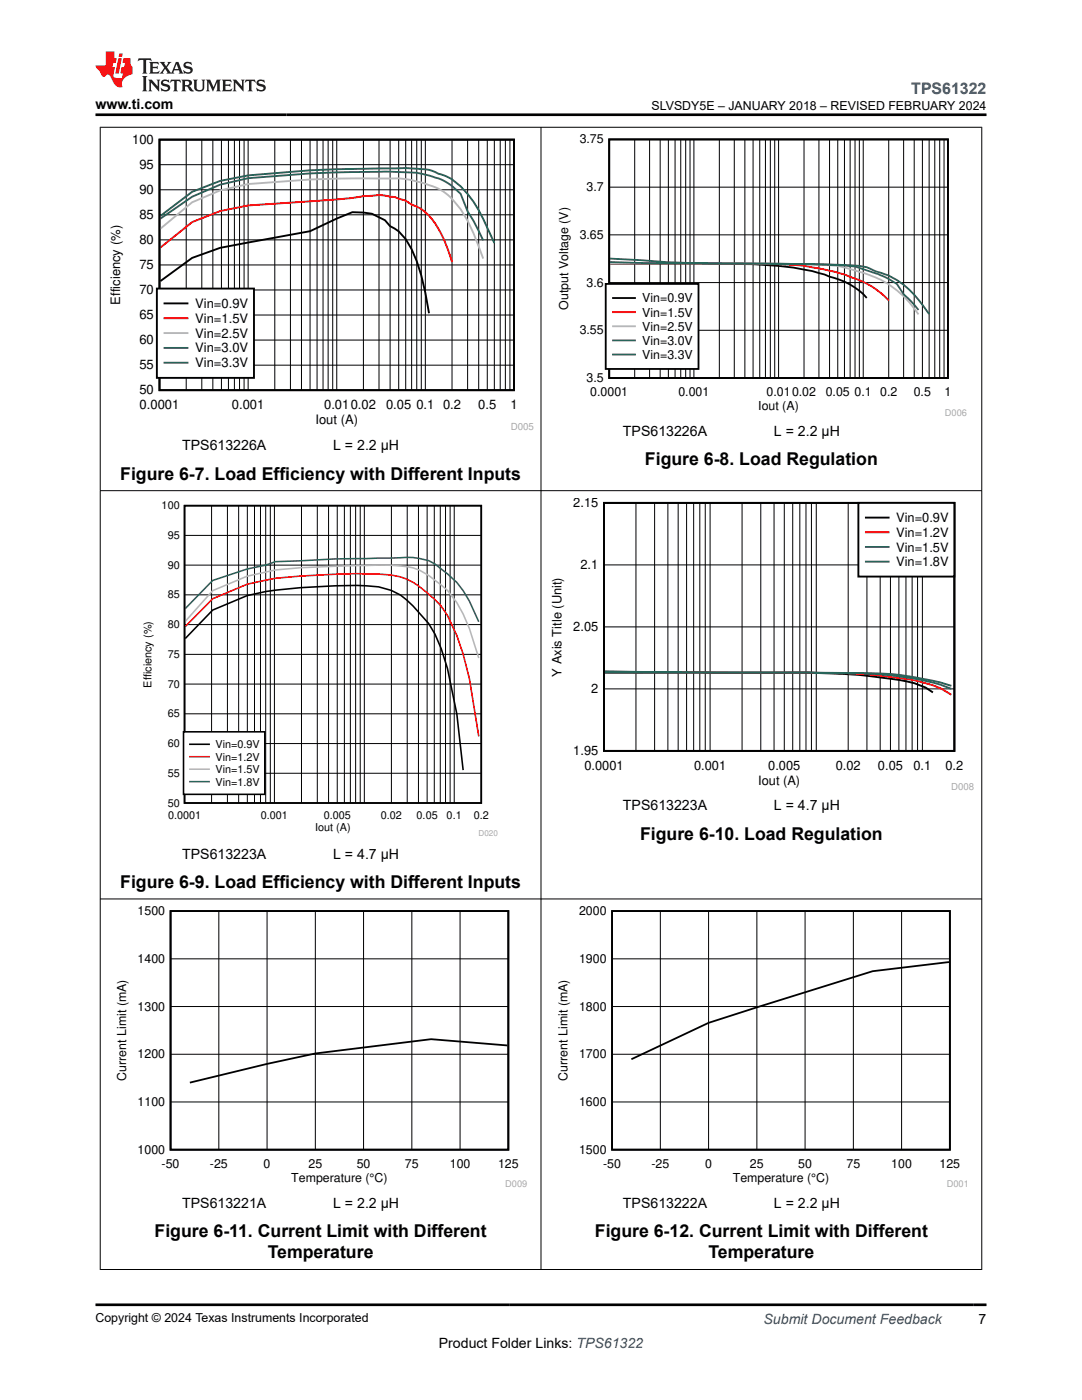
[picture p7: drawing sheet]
<svg xmlns="http://www.w3.org/2000/svg" width="216mm" height="279mm" viewBox="0 0 216 279" stroke-linecap="round" stroke-linejoin="round" font-family="sans-serif">
<path d="M31.8 27.9h70.8v50h-70.8zM32 56.1l6.3-4.6 5.6-2 18-3.4 5.3-2.5 3.1-1.3 2.2 .1 1.7 .3 2.6 1.3 1 1.1a8.1 8.1 0 0 1 4.3 4.6 43.9 43.9 0 0 1 3.5 12.8" fill="none" stroke="#000" stroke-width=".38"/>
<g fill="none" stroke="#000" stroke-width=".2">
<path d="M31.8 37.9h70.8M31.8 32.9h70.8M37.2 27.9v50M40.3 27.9v50M42.5 27.9v50M44.2 27.9v50M45.6 27.9v50M46.8 27.9v50M47.8 27.9v50M48.7 27.9v50M49.5 27.9v50M54.8 27.9v50"/>
<path d="M58 27.9v50M60.2 27.9v50M61.9 27.9v50M63.3 27.9v50M64.5 27.9v50M65.5 27.9v50M66.4 27.9v50M67.2 27.9v50M72.5 27.9v50M75.6 27.9v50M77.8 27.9v50M79.6 27.9v50"/>
<path d="M81 27.9v50M82.1 27.9v50M83.2 27.9v50M84.1 27.9v50M84.9 27.9v50M90.2 27.9v50M93.3 27.9v50M95.5 27.9v50M97.2 27.9v50M98.6 27.9v50M99.8 27.9v50M100.8 27.9v50"/>
<path d="M101.7 27.9v50M31.8 57.9h70.8M31.8 52.9h70.8M31.8 47.9h70.8M31.8 42.9h70.8M31.8 72.9h70.8M31.8 67.9h70.8M31.8 62.9h70.8"/>
</g>
<path d="M32 49.4l6.3-5.1 5.6-2.2 5.6-1.1 17.7-1.2 8.4-.9 3.1 .4 2.3 .7 1.1 .8a10.3 10.3 0 0 1 5.9 5.8l.9 2.1 1.3 3.6" fill="none" stroke="#f00" stroke-width=".38"/>
<path d="M32 45.6l6.3-5.2 5.6-2.4 5.6-1.3a224.4 224.4 0 0 1 23-1.1h4.3a21.6 21.6 0 0 1 11.7 2.6l.4 .4a14.8 14.8 0 0 1 4.4 5.5l1.2 2.5 1.9 5" fill="none" stroke="#b8b8b8" stroke-width=".38"/>
<path d="M32 43.6l6.3-4.3 5.6-2.4 5.6-1.3a225.7 225.7 0 0 1 23-1.3h5.3a28.3 28.3 0 0 1 8.5 .9 10.2 10.2 0 0 1 3.9 1.9l1.7 1.6 1.4 3.5 1.2 1.9 1.9 3.9" fill="none" stroke="#295c75" stroke-width=".38"/>
<path d="M32 43.1l6.3-4.8 5.6-2.2 5.6-1.1a211.4 211.4 0 0 1 23-1.3l4.3-.1a47.2 47.2 0 0 1 8.8 .3l1.9 .8a10 10 0 0 1 5.8 4 27.5 27.5 0 0 1 3.9 6.7l1.4 3.1" fill="none" stroke="#286b48" stroke-width=".38"/>
<path d="M31.3 57.6h19.4v17.8h-19.4z" fill-rule="evenodd" fill="#fff"/>
<path d="M31.3 57.6h19.4v17.8h-19.4zM32.8 60.6h4.6" fill="none" stroke="#000" stroke-width=".38"/>
<path d="M32.8 63.5h4.6" fill="none" stroke="#f00" stroke-width=".38"/>
<path d="M32.8 66.5h4.6" fill="none" stroke="#b8b8b8" stroke-width=".38"/>
<path d="M32.8 69.4h4.6" fill="none" stroke="#295c75" stroke-width=".38"/>
<path d="M32.8 72.4h4.6" fill="none" stroke="#286b48" stroke-width=".38"/>
<path d="M111 26.8h81.9v56.2h-81.9z" fill-rule="evenodd" fill="#fff"/>
<path d="M121.6 27.8h67.5v47.6h-67.5zM121.7 52.6l28.6 .1a56.3 56.3 0 0 1 14.2 2.1l1 .4a13.9 13.9 0 0 1 7.4 4.3" fill="none" stroke="#000" stroke-width=".36"/>
<g fill="none" stroke="#000" stroke-width=".2">
<path d="M121.6 37.4h67.6M126.6 27.8v47.7M129.6 27.8v47.7M131.7 27.8v47.7M133.4 27.8v47.7M134.7 27.8v47.7M135.8 27.8v47.7M136.8 27.8v47.7M137.7 27.8v47.7M138.5 27.8v47.7M143.5 27.8v47.7M146.5 27.8v47.7"/>
<path d="M148.6 27.8v47.7M150.3 27.8v47.7M151.6 27.8v47.7M152.7 27.8v47.7M153.7 27.8v47.7M154.6 27.8v47.7M155.4 27.8v47.7M160.4 27.8v47.7M163.4 27.8v47.7M165.5 27.8v47.7M167.2 27.8v47.7M168.5 27.8v47.7"/>
<path d="M169.6 27.8v47.7M170.6 27.8v47.7M171.5 27.8v47.7M172.2 27.8v47.7M177.3 27.8v47.7M180.3 27.8v47.7M182.4 27.8v47.7M184.1 27.8v47.7M185.4 27.8v47.7M186.5 27.8v47.7M187.5 27.8v47.7M188.4 27.8v47.7"/>
<path d="M121.6 56.4h67.6M121.6 46.9h67.6M121.6 65.9h67.6"/>
</g>
<path d="M121.7 52.6h16.8a234.1 234.1 0 0 1 21.9 .4 40.3 40.3 0 0 1 13.2 3.9 16.1 16.1 0 0 1 3.7 3.1" fill="none" stroke="#f00" stroke-width=".36"/>
<path d="M121.7 52.5l38.7 .3a30.3 30.3 0 0 1 10.2 1.2 19.9 19.9 0 0 1 12.7 8.7" fill="none" stroke="#b8b8b8" stroke-width=".36"/>
<path d="M121.7 52.3l6.1 .2 37.7 .4a20.2 20.2 0 0 1 8.1 1.3l3 1.1 2.4 1.4 1.3 2 1.1 1.1 1.9 2.1" fill="none" stroke="#295c75" stroke-width=".36"/>
<path d="M121.7 51.6l16.8 .9 27 .3a43.4 43.4 0 0 1 7.4 .5l1.8 .8a14.6 14.6 0 0 1 8.6 5.7l2.1 2.9" fill="none" stroke="#286b48" stroke-width=".36"/>
<path d="M120.9 56.7h18.5v16.9h-18.5z" fill-rule="evenodd" fill="#fff"/>
<path d="M120.9 56.7h18.5v16.9h-18.5zM122.3 59.5h4.4" fill="none" stroke="#000" stroke-width=".36"/>
<path d="M122.3 62.3h4.4" fill="none" stroke="#f00" stroke-width=".36"/>
<path d="M122.3 65.1h4.4" fill="none" stroke="#b8b8b8" stroke-width=".36"/>
<path d="M122.3 67.9h4.4" fill="none" stroke="#295c75" stroke-width=".36"/>
<path d="M122.3 70.8h4.4" fill="none" stroke="#286b48" stroke-width=".36"/>
<path d="M28.3 99.3h71.4v68h-71.4z" fill-rule="evenodd" fill="#fff"/>
<path d="M36.8 100.9h59.2v59.4h-59.2zM37 127.4l5.4-5.6 6.9-2.9a75.3 75.3 0 0 1 17.5-2h6.3a12 12 0 0 1 9.3 4l3.1 3.5 1.3 2.1 1.2 3 1.3 3.9 1.9 9.1 1.2 11.2" fill="none" stroke="#000" stroke-width=".32"/>
<g fill="none" stroke="#000" stroke-width=".2">
<path d="M36.8 118.7h59.2M36.8 112.8h59.2M36.8 106.9h59.2M42.2 100.9v59.4M45.4 100.9v59.4M47.6 100.9v59.4M49.4 100.9v59.4M50.8 100.9v59.4M52 100.9v59.4M53 100.9v59.4M53.9 100.9v59.4M54.8 100.9v59.4"/>
<path d="M60.2 100.9v59.4M63.3 100.9v59.4M65.6 100.9v59.4M67.3 100.9v59.4M68.7 100.9v59.4M69.9 100.9v59.4M71 100.9v59.4M71.9 100.9v59.4M72.7 100.9v59.4M78.1 100.9v59.4M81.3 100.9v59.4M83.5 100.9v59.4"/>
<path d="M85.2 100.9v59.4M86.7 100.9v59.4M87.9 100.9v59.4M88.9 100.9v59.4M89.8 100.9v59.4M90.6 100.9v59.4M36.8 136.5h59.2M36.8 130.6h59.2M36.8 124.7h59.2M36.8 154.3h59.2M36.8 148.4h59.2M36.8 142.5h59.2"/>
</g>
<path d="M37 125l5.4-5.5 6.9-2.9 5.6-1.2a121.9 121.9 0 0 1 23.1-.6 12.7 12.7 0 0 1 7.5 3.8l2.5 2.4a38 38 0 0 1 5.7 14.4l1.8 11.6" fill="none" stroke="#f00" stroke-width=".32"/>
<path d="M37 124l5.4-6.1 6.9-2.9 5.6-1.3a190.8 190.8 0 0 1 25-.7 10.3 10.3 0 0 1 6.9 2.8 14.5 14.5 0 0 1 5.6 6.7l1.3 2.9 1.8 5.9" fill="none" stroke="#b8b8b8" stroke-width=".32"/>
<path d="M37 121.5l5.4-5.7 6.9-2.2 3.8-.8 1.8-.7 11.9-.6 11.2-.1a19.4 19.4 0 0 1 7.5 .5l1.3 .7a25.4 25.4 0 0 1 5.6 5.3l1.3 2.1 1.8 4.1" fill="none" stroke="#295c75" stroke-width=".32"/>
<path d="M36.6 146.1h16.2v12.4h-16.2z" fill-rule="evenodd" fill="#fff"/>
<path d="M36.6 146.1h16.2v12.4h-16.2zM37.9 148.5h3.8" fill="none" stroke="#000" stroke-width=".32"/>
<path d="M37.9 151h3.8" fill="none" stroke="#f00" stroke-width=".32"/>
<path d="M37.9 153.5h3.8" fill="none" stroke="#b8b8b8" stroke-width=".32"/>
<path d="M37.9 156h3.8" fill="none" stroke="#295c75" stroke-width=".32"/>
<path d="M109.6 99.3h84.7v58.4h-84.7z" fill-rule="evenodd" fill="#fff"/>
<path d="M120.5 100.4h69.9v49.5h-69.9zM120.7 134.2h14.6a810.8 810.8 0 0 1 33.9 .3 101.2 101.2 0 0 1 13.3 1.9l2.2 .8 1.5 1" fill="none" stroke="#000" stroke-width=".38"/>
<g fill="none" stroke="#000" stroke-width=".2">
<path d="M120.5 112.7h69.9M126.9 100.4v49.5M130.6 100.4v49.5M133.3 100.4v49.5M135.3 100.4v49.5M137 100.4v49.5M138.4 100.4v49.5M139.6 100.4v49.5M140.7 100.4v49.5M141.7 100.4v49.5M148.1 100.4v49.5M151.8 100.4v49.5"/>
<path d="M154.5 100.4v49.5M156.5 100.4v49.5M158.2 100.4v49.5M159.6 100.4v49.5M160.8 100.4v49.5M161.9 100.4v49.5M162.9 100.4v49.5M169.2 100.4v49.5M173 100.4v49.5M175.6 100.4v49.5M177.7 100.4v49.5M179.4 100.4v49.5"/>
<path d="M180.8 100.4v49.5M182 100.4v49.5M183.1 100.4v49.5M184.1 100.4v49.5M120.5 137.5h69.9M120.5 125.1h69.9"/>
</g>
<path d="M120.7 134.2h21.2a473.6 473.6 0 0 1 32.5 .5 46.6 46.6 0 0 1 13.2 2.6l2.2 1.4" fill="none" stroke="#f00" stroke-width=".38"/>
<path d="M120.7 134.2h35.2a233.8 233.8 0 0 1 22.1 .6l4.5 .6a32.9 32.9 0 0 1 7.3 2.1" fill="none" stroke="#295c75" stroke-width=".38"/>
<path d="M120.7 134l42.6 .3a188.8 188.8 0 0 1 16.2 .4l3 .5a47.4 47.4 0 0 1 7.3 1.7" fill="none" stroke="#286b48" stroke-width=".38"/>
<path d="M171.3 100.4h19.1v14.7h-19.1z" fill-rule="evenodd" fill="#fff"/>
<path d="M171.3 100.4h19.1v14.7h-19.1zM172.8 103.3h4.5" fill="none" stroke="#000" stroke-width=".38"/>
<path d="M172.8 106.2h4.5" fill="none" stroke="#f00" stroke-width=".38"/>
<path d="M172.8 109.2h4.5" fill="none" stroke="#295c75" stroke-width=".38"/>
<path d="M172.8 112.1h4.5" fill="none" stroke="#286b48" stroke-width=".38"/>
<path d="M22.8 180.8h82.4v56.2h-82.4z" fill-rule="evenodd" fill="#fff"/>
<path d="M34 181.8h67.4v47.6h-67.4zM101.3 208.6l-15.3-1.2-23.1 2.8-9.6 2.1-15.4 3.8" fill="none" stroke="#000" stroke-width=".36"/>
<path d="M34 191.4h67.4M43.7 181.8v47.7M53.3 181.8v47.7M62.9 181.8v47.7M72.5 181.8v47.7M82.2 181.8v47.7M91.8 181.8v47.7M34 219.9h67.4M34 210.4h67.4M34 200.9h67.4" fill="none" stroke="#000" stroke-width=".2"/>
<path d="M110.9 180.8h82.1v56.2h-82.1z" fill-rule="evenodd" fill="#fff"/>
<path d="M122.1 181.8h67.4v47.6h-67.4zM189.4 192l-15.3 1.8-32.7 10.3-15.4 7.3" fill="none" stroke="#000" stroke-width=".36"/>
<g fill="none" stroke="#000" stroke-width=".2">
<path d="M19.9 25.4h176.1M20 25.3v228.1M107.9 25.3v228.1M195.9 25.3v228.1M19.9 97.9h176.1M19.9 179.4h176.1M122.1 191.4h67.4M131.8 181.8v47.7M141.4 181.8v47.7M151 181.8v47.7M160.6 181.8v47.7M170.3 181.8v47.7"/>
<path d="M179.9 181.8v47.7M122.1 219.9h67.4M122.1 210.4h67.4M122.1 200.9h67.4M19.9 253.4h176.1"/>
</g>
<path d="M27.7 11.6l-.2 .6 .5-.2h.6v.1v2.2l-.2 .4h1l-.2-.4v-2.2v-.1h.5l.5 .2-.1-.6zM29.8 12.4l.2 .3v1.6l-.2 .4h1.9l.1-.6a1.08 1.08 0 0 1-1.3 .2v-.7h.6l.4 .2v-.7l-.4 .2h-.6v-.5l.2-.2a1 1 0 0 1 1 .3l-.1-.5zM31.8 12.4l1 1.1-1 1.2h.9l-.2-.2 .4-.8 .5 .8-.2 .2h1.6l-.2-.2 .1-.5h1l.1 .5-.1 .2h.9l-.2-.4-.8-1.9h-.5l-1 2.1-.8-1.1 .9-1h-.8l.2 .2-.5 .6-.3-.6 .1-.2zM35.2 12.8l.4 1h-.8zM36.8 12.5a.65 .65 0 0 0-.2 .7 .65 .65 0 0 0 .6 .5l.7 .1 .1 .3a.79 .79 0 0 1-.7 .4 .79 .79 0 0 1-.7-.5l.1 .7 .2-.1a.93 .93 0 0 0 1.1 0 .93 .93 0 0 0 .4-.9 1.46 1.46 0 0 0-1.2-.6l-.1-.3a1.09 1.09 0 0 1 1.2 .2l-.2-.6-.1 .1-.6-.2zM28.4 15.2l.2 .4v2.2l-.2 .4h1l-.2-.4v-2.2l.2-.4zM29.6 15.9l.2 .4v1.5l-.2 .4h.8l-.3-.4v-1.3l1.7 1.8v-2l.2-.4h-.8l.2 .2 .1 1.1-1.2-1.3zM32.3 16a.65 .65 0 0 0-.2 .8 .65 .65 0 0 0 .7 .4l.6 .2 .1 .2a.79 .79 0 0 1-.7 .4 .79 .79 0 0 1-.7-.5l.1 .7 .2-.1a.93 .93 0 0 0 1.1 .1 .93 .93 0 0 0 .4-1 1.46 1.46 0 0 0-1.2-.5l-.1-.4a1.09 1.09 0 0 1 1.2 .2l-.2-.6-.1 .1-.6-.1zM34.1 15.9l-.1 .6a.63 .63 0 0 1 .7-.3l.1 1.6-.3 .4h1l-.2-.4v-1.6a.66 .66 0 0 1 .8 .3l-.1-.6zM36.2 15.9l.2 .4v1.5l-.2 .4h.9l-.2-.2v-.7h.5l.1 .2a.79 .79 0 0 0 1.2 .6l-1-.9a.61 .61 0 0 0 .6-.6 .61 .61 0 0 0-.5-.7zM36.9 16.2h.2a.47 .47 0 0 1 .5 .1 .47 .47 0 0 1 .1 .5l-.2 .1-.6 .1zM38.5 15.9l.2 .2a2.27 2.27 0 0 0 .4 2 1.04 1.04 0 0 0 1.7-.7v-1.3l.2-.2h-.8l.2 .4v1.1a.6 .6 0 0 1-.6 .6 .6 .6 0 0 1-.6-.6v-1.1l.3-.4zM41.1 15.9l.2 .4v1.5l-.2 .4h.7l-.2-.4v-1.4l.9 1.9 .8-1.9v1.4l-.2 .4h1l-.3-.4v-1.5l.3-.4h-.8l-.7 1.5-.7-1.5zM44.3 15.9l.2 .4v1.5l-.2 .4h1.9l.1-.6a1.09 1.09 0 0 1-1.3 .2v-.7h.6l.4 .2v-.6l-.4 .2h-.6v-.6l.2-.1a1.01 1.01 0 0 1 1 .3l-.1-.6zM46.4 15.9l.3 .4v1.5l-.3 .4h.8l-.2-.4v-1.3l1.6 1.8v-2l.2-.4h-.7l.2 .2v1.1l-1.2-1.3zM49 15.9l-.1 .6a.63 .63 0 0 1 .8-.3v1.6l-.3 .4h1l-.2-.4v-1.6a.66 .66 0 0 1 .8 .3l-.1-.6zM51.4 16a.65 .65 0 0 0-.2 .8 .65 .65 0 0 0 .6 .4l.6 .2 .2 .2a.79 .79 0 0 1-.8 .4 .79 .79 0 0 1-.6-.5l.1 .7 .2-.1a.93 .93 0 0 0 1 .1 .93 .93 0 0 0 .5-1 1.46 1.46 0 0 0-1.3-.5l-.1-.4a1.09 1.09 0 0 1 1.3 .2l-.2-.6-.2 .1-.5-.1z" fill="#231f20"/>
<path d="M21.1 10.3v2.7h-2.1l.1 .4 .9 1a.95 .95 0 0 0 .9 .9 .59 .59 0 0 1 .6-.4 .59 .59 0 0 1 .5 .3l.4 .8a1.59 1.59 0 0 0 2.1 1.4 1.61 1.61 0 0 1 1-2.3l1-.3-.1-1.5a1.59 1.59 0 0 1-.4-1.7h-1.4l-.2 .9h.5l-.1 .9h-.5l-.2 .9v.3l.4 .1-.2 .9h-.6a.73 .73 0 0 1-1.1-.7l.3-1.5h-.5l.2-.9h.5l.2-.9h-.5v-1.3zM23.6 11.6l-.6 3.1h.7l.6-3.1zM23.8 10.7l-.1 .6h.7l.1-.6z" fill="#ed1c24"/>
<path d="M19 22.9h177.8M19 260.4h177.8" fill="none" stroke="#000" stroke-width=".53"/>
<g font-size="3.5">
<text x="24" y="95.7">Figure 6-7. Load Efficiency with Different Inputs</text>
<text x="128.7" y="92.9">Figure 6-8. Load Regulation</text>
<text x="127.7" y="167.6">Figure 6-10. Load Regulation</text>
<text x="24" y="177.2">Figure 6-9. Load Efficiency with Different Inputs</text>
<text x="30.8" y="246.9">Figure 6-11. Current Limit with Different</text>
<text x="53.4" y="251.1">Temperature</text>
<text x="118.7" y="246.9">Figure 6-12. Current Limit with Different</text>
<text x="141.4" y="251.1">Temperature</text>
</g>
<text font-size="3.2" fill="#00f" x="181.8" y="18.7">TPS61322</text>
<g font-size="2.8">
<text x="19" y="21.8">www.ti.com</text>
<text x="36.4" y="89.9">TPS613226A</text>
<text x="66.5" y="89.9">L = 2.2 µH</text>
<text x="124.3" y="87">TPS613226A</text>
<text x="154.4" y="87">L = 2.2 µH</text>
<text x="124.3" y="161.7">TPS613223A</text>
<text x="154.4" y="161.7">L = 4.7 µH</text>
<text x="36.4" y="171.3">TPS613223A</text>
<text x="66.5" y="171.3">L = 4.7 µH</text>
<text x="36.4" y="241.1">TPS613221A</text>
<text x="66.5" y="241.1">L = 2.2 µH</text>
<text x="124.3" y="241.1">TPS613222A</text>
<text x="154.4" y="241.1">L = 2.2 µH</text>
<text x="87.6" y="269">Product Folder Links: TPS61322</text>
<text x="195.3" y="264.2">7</text>
</g>
<text font-size="2.8" fill="#00f" x="152.4" y="264.2">Submit Document Feedback</text>
<g font-size="2.6">
<text x="26.4" y="28.7">100</text>
<text x="27.8" y="33.7">95</text>
<text x="27.8" y="38.7">90</text>
<text x="27.8" y="43.7">85</text>
<text x="27.8" y="53.7">75</text>
<text x="27.8" y="48.7">80</text>
<text x="27.8" y="58.7">70</text>
<text x="24" y="60.8" transform="rotate(-90 24 60.8)">Efficiency (%)</text>
<text x="27.8" y="63.7">65</text>
<text x="38.9" y="61.5">Vin=0.9V</text>
<text x="38.9" y="64.4">Vin=1.5V</text>
<text x="27.8" y="68.7">60</text>
<text x="38.9" y="67.4">Vin=2.5V</text>
<text x="38.9" y="70.3">Vin=3.0V</text>
<text x="27.8" y="73.7">55</text>
<text x="38.9" y="73.3">Vin=3.3V</text>
<text x="27.8" y="78.7">50</text>
<text x="27.9" y="81.7">0.0001</text>
<text x="46.3" y="81.7">0.001</text>
<text x="64.7" y="81.7">0.010.02</text>
<text x="77" y="81.7">0.05</text>
<text x="83.1" y="81.7">0.1</text>
<text x="88.4" y="81.7">0.2</text>
<text x="95.4" y="81.7">0.5</text>
<text x="101.8" y="81.7">1</text>
<text x="62.9" y="84.6">Iout (A)</text>
<text x="114.4" y="101.2">2.15</text>
<text x="178.8" y="104.2">Vin=0.9V</text>
<text x="178.8" y="107.1">Vin=1.2V</text>
<text x="115.8" y="113.6">2.1</text>
<text x="178.8" y="110.1">Vin=1.5V</text>
<text x="178.8" y="113">Vin=1.8V</text>
<text x="114.4" y="126">2.05</text>
<text x="112" y="135" transform="rotate(-90 112 135)">Y Axis Title (Unit)</text>
<text x="118" y="138.3">2</text>
<text x="114.4" y="150.7">1.95</text>
<text x="116.6" y="153.6">0.0001</text>
<text x="138.5" y="153.6">0.001</text>
<text x="153.3" y="153.6">0.005</text>
<text x="166.8" y="153.6">0.02</text>
<text x="175.2" y="153.6">0.05</text>
<text x="182.3" y="153.6">0.1</text>
<text x="188.7" y="153.6">0.2</text>
<text x="151.3" y="156.6">Iout (A)</text>
</g>
<g font-size="2.5">
<text x="130" y="21.9">SLVSDY5E – JANUARY 2018 – REVISED FEBRUARY 2024</text>
<text x="115.7" y="28.6">3.75</text>
<text x="117" y="38.2">3.7</text>
<text x="115.7" y="47.7">3.65</text>
<text x="117" y="57.2">3.6</text>
<text x="113.3" y="61.8" transform="rotate(-90 113.3 61.8)">Output Voltage (V)</text>
<text x="128.2" y="60.3">Vin=0.9V</text>
<text x="128.2" y="63.2">Vin=1.5V</text>
<text x="128.2" y="66">Vin=2.5V</text>
<text x="115.7" y="66.7">3.55</text>
<text x="128.2" y="68.8">Vin=3.0V</text>
<text x="128.2" y="71.6">Vin=3.3V</text>
<text x="117" y="76.3">3.5</text>
<text x="117.8" y="79.1">0.0001</text>
<text x="135.4" y="79.1">0.001</text>
<text x="151.3" y="81.9">Iout (A)</text>
<text x="153" y="79.1">0.010.02</text>
<text x="164.8" y="79.1">0.05</text>
<text x="170.5" y="79.1">0.1</text>
<text x="175.6" y="79.1">0.2</text>
<text x="182.3" y="79.1">0.5</text>
<text x="188.5" y="79.1">1</text>
<text x="27.5" y="182.6">1500</text>
<text x="115.6" y="182.6">2000</text>
<text x="27.5" y="192.2">1400</text>
<text x="115.6" y="192.2">1900</text>
<text x="27.5" y="201.7">1300</text>
<text x="115.6" y="201.7">1800</text>
<text x="25.2" y="215.7" transform="rotate(-90 25.2 215.7)">Current Limit (mA)</text>
<text x="27.5" y="211.2">1200</text>
<text x="113.3" y="215.7" transform="rotate(-90 113.3 215.7)">Current Limit (mA)</text>
<text x="115.6" y="211.2">1700</text>
<text x="27.5" y="220.7">1100</text>
<text x="115.6" y="220.7">1600</text>
<text x="27.5" y="230.3">1000</text>
<text x="32.3" y="233.1">-50</text>
<text x="41.9" y="233.1">-25</text>
<text x="52.6" y="233.1">0</text>
<text x="61.6" y="233.1">25</text>
<text x="71.2" y="233.1">50</text>
<text x="80.8" y="233.1">75</text>
<text x="89.8" y="233.1">100</text>
<text x="99.4" y="233.1">125</text>
<text x="115.6" y="230.3">1500</text>
<text x="120.4" y="233.1">-50</text>
<text x="130" y="233.1">-25</text>
<text x="140.7" y="233.1">0</text>
<text x="149.7" y="233.1">25</text>
<text x="159.3" y="233.1">50</text>
<text x="168.9" y="233.1">75</text>
<text x="177.9" y="233.1">100</text>
<text x="187.5" y="233.1">125</text>
<text x="58.1" y="235.9">Temperature (°C)</text>
<text x="146.2" y="235.9">Temperature (°C)</text>
<text x="19" y="263.9">Copyright © 2024 Texas Instruments Incorporated</text>
</g>
<g font-size="2.2">
<text x="32.3" y="101.6">100</text>
<text x="33.5" y="107.6">95</text>
<text x="33.5" y="113.5">90</text>
<text x="33.5" y="119.4">85</text>
<text x="33.5" y="125.4">80</text>
<text x="33.5" y="131.3">75</text>
<text x="30.2" y="137.2" transform="rotate(-90 30.2 137.2)">Efficiency (%)</text>
<text x="33.5" y="137.2">70</text>
<text x="33.5" y="143.2">65</text>
<text x="33.5" y="149.1">60</text>
<text x="43" y="149.3">Vin=0.9V</text>
<text x="33.5" y="155">55</text>
<text x="43" y="151.8">Vin=1.2V</text>
<text x="43" y="154.3">Vin=1.5V</text>
<text x="33.5" y="161">50</text>
<text x="43" y="156.8">Vin=1.8V</text>
<text x="33.5" y="163.5">0.0001</text>
<text x="52.1" y="163.5">0.001</text>
<text x="62.9" y="165.9">Iout (A)</text>
<text x="64.6" y="163.5">0.005</text>
<text x="76" y="163.5">0.02</text>
<text x="83.1" y="163.5">0.05</text>
<text x="89.1" y="163.5">0.1</text>
<text x="94.5" y="163.5">0.2</text>
</g>
<g font-size="1.9" fill="#a8a8a8">
<text x="188.5" y="83">D006</text>
<text x="101.9" y="85.8">D005</text>
<text x="189.8" y="157.7">D008</text>
<text x="100.8" y="237">D009</text>
<text x="188.9" y="237">D001</text>
</g>
<text font-size="1.6" fill="#a8a8a8" x="95.5" y="166.9">D020</text>
</svg>
